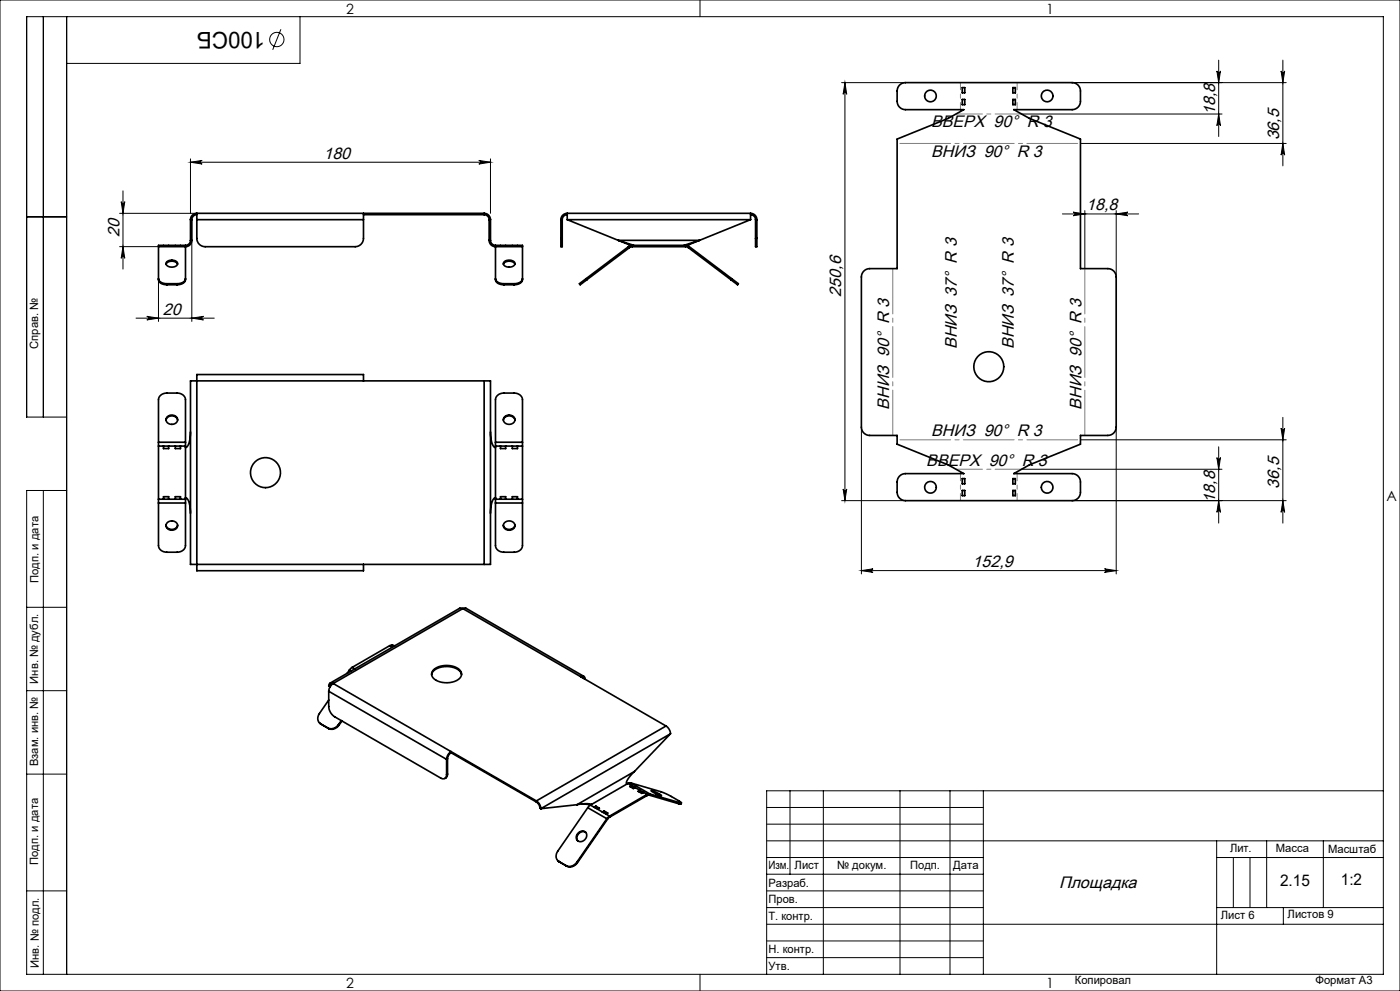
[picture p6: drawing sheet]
<svg xmlns="http://www.w3.org/2000/svg" width="420mm" height="297mm" viewBox="0 0 420 297" stroke-linecap="round" stroke-linejoin="round" font-family="sans-serif">
<g fill="none" stroke="#000" stroke-width=".3">
<path d="M0 0h420v297h-420zM13 5v120M20 5v287M84.3 8.8l-2.5 6.1M90 5v14h-70M210 0v5M365.6 18v22.9M384.9 18v31.7M252.5 24.8h19.1M253.5 24.8l.5 3.5a.54 .54 0 0 0-.5-.6 .54 .54 0 0 0-.6 .6zM253.5 24.8v125.2M306.5 34.2h60.1"/>
<path d="M321.6 24.8h64.3M365.1 21.3a.54 .54 0 0 0 .5 .5 .54 .54 0 0 0 .5-.5l-.5 3.5zM365.6 34.2l.5 3.5a.54 .54 0 0 0-.5-.5 .54 .54 0 0 0-.5 .5zM384.3 21.3a.54 .54 0 0 0 .6 .5 .54 .54 0 0 0 .5-.5l-.5 3.5zM36.9 57.2v23.4M57.1 48.6l3.5-.5a.54 .54 0 0 0-.5 .5 .54 .54 0 0 0 .5 .6zM57.1 47.6v16.3M57.1 48.6h90M143.6 48.1l3.5 .5-3.5 .6a.54 .54 0 0 0 .6-.6 .54 .54 0 0 0-.6-.5zM147.1 47.6v16.3M324.1 43h61.8M384.9 43l.5 3.5a.54 .54 0 0 0-.5-.5 .54 .54 0 0 0-.6 .5z"/>
<path d="M8 65h12M35.9 63.9h23.1M35.9 73.9h11.6M36.4 60.4a.54 .54 0 0 0 .5 .5 .54 .54 0 0 0 .5-.5l-.5 3.5zM36.9 73.9l.5 3.5a.54 .54 0 0 0-.5-.5 .54 .54 0 0 0-.5 .5zM57.5 72v24.3M318.7 64.1h22.9M321.9 63.6l3.5 .5-3.5 .6a.54 .54 0 0 0 .6-.6 .54 .54 0 0 0-.6-.5zM325.4 63.1v17.4M334.9 64.1l3.5-.5a.54 .54 0 0 0-.6 .5 .54 .54 0 0 0 .6 .6zM334.9 63.1v19.9M40.8 95.3h23.5"/>
<path d="M44 94.8l3.5 .5-3.5 .6a.54 .54 0 0 0 .6-.6 .54 .54 0 0 0-.6-.5zM47.5 83.9v12.4M57.5 95.3l3.5-.5a.54 .54 0 0 0-.5 .5 .54 .54 0 0 0 .5 .6zM20 125h-12v-120h407v287h-407v-145h12M258.4 128v44M324.1 131.8h61.8M334.9 128v44M365.1 137.1a.54 .54 0 0 0 .5 .5 .54 .54 0 0 0 .5-.5l-.5 3.5zM365.6 133.9v22.9M384.3 128.3a.54 .54 0 0 0 .6 .5 .54 .54 0 0 0 .5-.5l-.5 3.5zM384.9 125.1v31.7M13 147v145"/>
<path d="M252.5 150h19.1M252.9 146.5a.54 .54 0 0 0 .6 .6 .54 .54 0 0 0 .5-.6l-.5 3.5zM306.5 140.6h60.1M321.6 150h64.3M365.6 150l.5 3.5a.54 .54 0 0 0-.5-.5 .54 .54 0 0 0-.5 .5zM384.9 150l.5 3.5a.54 .54 0 0 0-.5-.5 .54 .54 0 0 0-.6 .5zM258.4 171h76.5M258.4 171l3.5-.5a.54 .54 0 0 0-.5 .5 .54 .54 0 0 0 .5 .5zM331.4 170.5l3.5 .5-3.5 .5a.54 .54 0 0 0 .5-.5 .54 .54 0 0 0-.5-.5zM8 182h12M8 207h12M8 232h12"/>
<path d="M237 237v25M247 237v55M270 237v55M285 237v55M295 237v55M415 237h-185v55M230 257h65M230 242h65M230 247h65M230 252h185M365 252v40M365 257h50"/>
<path d="M370 257v15M375 257v15M380 252v20M397 252v20M8 267h12M230 262h65M230 267h65M230 272h65M230 277h185M365 272h50M385 272v5M210 292v5"/>
<path d="M230 282h65M230 287h65"/>
<circle cx="83" cy="11.8" r="2.15"/>
</g>
<path d="M325.4 80.5v50M267.8 130.5v-50" fill="none" stroke="#808080" stroke-width=".3" stroke-dasharray="15.2 1.3 1.3 1.3" stroke-dashoffset="1.7"/>
<path d="M286.8 34.2h19.7M306.5 140.6h-19.7" fill="none" stroke="#808080" stroke-width=".3" stroke-dasharray="15.2 1.3 1.3 1.3" stroke-dashoffset="7.3"/>
<path d="M269.1 43h55M324.1 131.8h-55" fill="none" stroke="#808080" stroke-width=".3" stroke-dasharray="15.2 1.3 1.3 1.3" stroke-dashoffset="-.8"/>
<path d="M288.1 32.9v-8.1M305.1 24.8v8.1M288.1 150v-8.1M305.1 141.9v8.1" fill="none" stroke="#808080" stroke-width=".3" stroke-dasharray="15.2 1.3 1.3 1.3" stroke-dashoffset="13.1"/>
<g fill="#000">
<path d="M143.6 48.1l3.5 .5-3.5 .6a.54 .54 0 0 0 .6-.6 .54 .54 0 0 0-.6-.5zM57.1 48.6l3.5-.5a.54 .54 0 0 0-.5 .5 .54 .54 0 0 0 .5 .6z"/>
<path d="M384.9 43l.5 3.5a.54 .54 0 0 0-.5-.5 .54 .54 0 0 0-.6 .5zM384.3 21.3a.54 .54 0 0 0 .6 .5 .54 .54 0 0 0 .5-.5l-.5 3.5zM365.6 34.2l.5 3.5a.54 .54 0 0 0-.5-.5 .54 .54 0 0 0-.5 .5zM365.1 21.3a.54 .54 0 0 0 .5 .5 .54 .54 0 0 0 .5-.5l-.5 3.5z"/>
<path d="M36.4 60.4a.54 .54 0 0 0 .5 .5 .54 .54 0 0 0 .5-.5l-.5 3.5zM36.9 73.9l.5 3.5a.54 .54 0 0 0-.5-.5 .54 .54 0 0 0-.5 .5zM253.5 24.8l.5 3.5a.54 .54 0 0 0-.5-.6 .54 .54 0 0 0-.6 .6zM252.9 146.5a.54 .54 0 0 0 .6 .6 .54 .54 0 0 0 .5-.6l-.5 3.5zM384.3 128.3a.54 .54 0 0 0 .6 .5 .54 .54 0 0 0 .5-.5l-.5 3.5zM384.9 150l.5 3.5a.54 .54 0 0 0-.5-.5 .54 .54 0 0 0-.6 .5zM365.1 137.1a.54 .54 0 0 0 .5 .5 .54 .54 0 0 0 .5-.5l-.5 3.5zM365.6 150l.5 3.5a.54 .54 0 0 0-.5-.5 .54 .54 0 0 0-.5 .5z"/>
<path d="M321.9 63.6l3.5 .5-3.5 .6a.54 .54 0 0 0 .6-.6 .54 .54 0 0 0-.6-.5zM334.9 64.1l3.5-.5a.54 .54 0 0 0-.6 .5 .54 .54 0 0 0 .6 .6z"/>
<path d="M44 94.8l3.5 .5-3.5 .6a.54 .54 0 0 0 .6-.6 .54 .54 0 0 0-.6-.5zM57.5 95.3l3.5-.5a.54 .54 0 0 0-.5 .5 .54 .54 0 0 0 .5 .6zM258.4 171l3.5-.5a.54 .54 0 0 0-.5 .5 .54 .54 0 0 0 .5 .5zM331.4 170.5l3.5 .5-3.5 .5a.54 .54 0 0 0 .5-.5 .54 .54 0 0 0-.5-.5z"/>
</g>
<g fill="none" stroke="#000" stroke-width=".5">
<path d="M269.9 25.5l.8-.5 .9-.2h50a2.5 2.5 0 0 1 2.5 2.5v3.1a2.5 2.5 0 0 1-2.5 2.5h-17.5l4.7 2.6 15.3 6.2v38.8h8.3a2.5 2.5 0 0 1 2.5 2.5v45a2.5 2.5 0 0 1-2.5 2.5h-8.3v2.6l-15.3 6.2-4.7 2.6h17.5a2.5 2.5 0 0 1 2.5 2.5v3.1a2.5 2.5 0 0 1-2.5 2.5h-50a2.5 2.5 0 0 1-2.5-2.5v-3.1a2.5 2.5 0 0 1 2.5-2.5h17.5l-4.7-2.6-15.3-6.2v-2.6h-8.2a2.5 2.5 0 0 1-2.5-2.5v-45a2.5 2.5 0 0 1 2.5-2.5h8.2v-38.8l15.3-6.2 4.7-2.6h-17.5a2.5 2.5 0 0 1-2.5-2.5l.1-3.6zM288.7 26.3h.7v1.5h-.7zM288.7 29.8h.7v1.6h-.7zM303.8 26.3h.8v1.5h-.8zM303.8 29.8h.8v1.6h-.8zM47.5 73.9v9.9a2.2 2.2 0 0 0 2.5 1.5M47.5 73.9h8.1M49.8 79.2a2.11 2.11 0 0 1 3.5 0M50 78.5a2.04 2.04 0 0 1 3.3 .6 2.04 2.04 0 0 1-3.5 0zM55.6 73.9v9.9a2.2 2.2 0 0 1-2.5 1.5M55.6 73.5h-8.1v.4M55.6 73.5v.4"/>
<path d="M57.1 72a1.5 1.5 0 0 1-1.5 1.5M57.1 65.8h.4M57.1 72h.4M57.1 65.8v6.2M57.5 72a1.9 1.9 0 0 1-1.9 1.9M57.5 65.8v6.2M59 65.8v5.6a2.5 2.5 0 0 0 2.5 2.5h45a2.5 2.5 0 0 0 2.5-2.5v-5.6M59 63.9v1.9M59 64.3a1.5 1.5 0 0 0-1.5 1.5M59 63.9a1.9 1.9 0 0 0-1.9 1.9M59 65.8h50M59 63.9h86.2"/>
<path d="M109 63.9v1.9M109 64.3h36.2M145.2 64.3a1.5 1.5 0 0 1 1.5 1.5M145.2 63.9a1.9 1.9 0 0 1 1.9 1.9M145.2 63.9v.4M146.7 72a1.9 1.9 0 0 0 1.9 1.9M146.7 65.8h.4M146.7 72h.4M146.7 65.8v6.2M147.1 72a1.5 1.5 0 0 0 1.5 1.5M147.1 65.8v6.2M148.6 73.9v9.9a2.2 2.2 0 0 0 2.5 1.5"/>
<path d="M148.6 73.5v.4M148.6 73.5h8.1v.4M148.6 73.9h8.1M151 79.2a2.11 2.11 0 0 1 3.5 0M151.3 78.4a2.19 2.19 0 0 1 3.2 .5 1.92 1.92 0 0 1-1.8 1.2 1.92 1.92 0 0 1-1.7-1.2zM156.7 73.9v9.9a2.2 2.2 0 0 1-2.5 1.5M168.3 71.4v2.5h.4v-2.5M168.3 65.8h.4M168.3 71.4h.4M168.3 65.8v5.6M168.7 65.8v5.6M170.2 63.9v1.9"/>
<path d="M170.2 64.3a1.5 1.5 0 0 0-1.5 1.5M170.2 63.9a1.9 1.9 0 0 0-1.9 1.9M170.2 65.8h55M170.2 63.9h55M170.2 65.8l15.3 6.2M185.5 72l3.8 1.6M185.5 72l4.7 1.5M185.5 72h24.4M188.6 73.9l.2 .3M188.6 73.9l-12.8 9.6M188.8 74.2l-12.7 9.6M189.7 73.9l-.9 .3"/>
<path d="M189.7 73.5l-1.1 .4M189.7 73.9h15.9M189.7 73.5h15.9M189.7 73.5v.4M205.6 73.5l1.2 .4M205.6 73.9l.9 .3M205.6 73.5v.4M206.5 74.2l12.8 9.6M206.8 73.9l-.3 .3M206.8 73.9l12.7 9.6M209.9 72l-3.9 1.6M209.9 72l-4.7 1.5"/>
<path d="M225.2 63.9v1.9M225.2 63.9a1.9 1.9 0 0 1 1.9 1.9M225.2 64.3a1.5 1.5 0 0 1 1.5 1.5M225.2 65.8l-15.3 6.2M226.7 71.4v2.5h.4v-2.5M226.7 65.8h.4M226.7 71.4h.4M226.7 65.8v5.6M227.1 65.8v5.6M47.5 83.5a2.2 2.2 0 0 0 2.5 1.5M50 85v.3M50 85h3.1"/>
<path d="M50 85.3h3.1M53.1 85v.3M55.6 83.5a2.2 2.2 0 0 1-2.5 1.5M148.6 83.5a2.2 2.2 0 0 0 2.5 1.5M151.1 85h3.1M151.1 85.3h3.1M151.1 85v.3M154.2 85v.3M156.7 83.5a2.2 2.2 0 0 1-2.5 1.5M175.8 83.5l-2 1.5 .3 .3 2-1.5M175.8 83.5l.3 .3M219.5 83.5l2 1.5-.2 .3-2-1.5"/>
<path d="M219.5 83.5l-.2 .3M59 114.1v-1.9h50v1.9M59 114.1h-1.9v55h1.9M59 114.1v55M59 114.1h86.2M145.2 114.1h1.9v55h-1.9M145.2 114.1v55M47.5 132.5v1.2M47.5 132.5v-12.7a2.29 2.29 0 0 1 2.5-2h3.1a2.29 2.29 0 0 1 2.5 2v12.7M47.5 133.7v15.9M47.5 132.5h8.1M47.5 133.7h8.1"/>
<path d="M49 133.7v.7h1.6v-.7M49.8 125.9a1.83 1.83 0 0 1 1.7-1.3 1.83 1.83 0 0 1 1.8 1.3M50.1 125a1.77 1.77 0 0 1 2-.6 1.77 1.77 0 0 1 1.2 1.7 1.74 1.74 0 0 1-2.1 1.1 1.74 1.74 0 0 1-1.3-1.9zM52.6 133.7v.7h1.5v-.7M55.6 132.5v1.2M55.6 133.7v15.9M57.1 129.5a6.3 6.3 0 0 1-1.2 4.6h-.3M147.1 129.5a6.3 6.3 0 0 0 1.3 4.6h.2M148.6 132.5v1.2M148.6 132.5v-12.7a2.29 2.29 0 0 1 2.5-2h3.1a2.29 2.29 0 0 1 2.5 2v12.7M148.6 133.7v15.9M148.6 132.5h8.1"/>
<path d="M148.6 133.7h8.1M150.1 133.7v.7h1.6v-.7M151 125.9a1.83 1.83 0 0 1 1.7-1.3 1.83 1.83 0 0 1 1.8 1.3M151.5 124.8a1.71 1.71 0 0 1 1.9-.3 1.71 1.71 0 0 1 1 1.8 1.79 1.79 0 0 1-2 .9 1.79 1.79 0 0 1-1.4-1.7zM153.7 133.7v.7h1.5v-.7M156.7 132.5v1.2M156.7 133.7v15.9M47.5 149.6v1.2M47.5 150.8v12.7a2.29 2.29 0 0 0 2.5 2h3.1a2.29 2.29 0 0 0 2.5-2v-12.7M47.5 149.6h8.1M47.5 150.8h8.1M49 149.6v-.7h1.6v.7"/>
<path d="M49.8 157.4a1.83 1.83 0 0 0 1.7 1.3 1.83 1.83 0 0 0 1.8-1.3M50.3 156.6a1.71 1.71 0 0 1 1.9-.4 1.71 1.71 0 0 1 1 1.8 1.79 1.79 0 0 1-2 .9 1.79 1.79 0 0 1-1.4-1.7zM52.6 149.6v-.7h1.5v.7M55.6 149.1l.3 .1a6.3 6.3 0 0 1 1.2 4.6M55.6 149.6v1.2M148.6 149.1l-.2 .1a6.3 6.3 0 0 0-1.3 4.6M148.6 149.6v1.2M148.6 150.8v12.7a2.29 2.29 0 0 0 2.5 2h3.1a2.29 2.29 0 0 0 2.5-2v-12.7M148.6 149.6h8.1M148.6 150.8h8.1M150.1 149.6v-.7h1.6v.7M151 157.4a1.83 1.83 0 0 0 1.7 1.3 1.83 1.83 0 0 0 1.8-1.3"/>
<path d="M151.3 156.7a1.77 1.77 0 0 1 2-.5 1.77 1.77 0 0 1 1.2 1.6 1.74 1.74 0 0 1-2.1 1.1 1.74 1.74 0 0 1-1.3-1.9zM153.7 149.6v-.7h1.5v.7M156.7 149.6v1.2M288.7 143.4h.7v1.6h-.7zM288.7 147h.7v1.5h-.7zM303.8 143.4h.8v1.6h-.8zM303.8 147h.8v1.5h-.8zM59 169.1v1.9h50v-1.9M59 169.1h86.2M116.9 193.5l.8 .5M116.9 193.5l-11.3 6.5M117.7 193.4l-.8 .1"/>
<path d="M117.7 193.4l.5 .3M117.7 193.4l.7 .2M138.9 182.4l-1-.1-38.9 22.5M138.9 182.4l.9-.1 35.4 20.4M138.9 182.4l60.9 35.2M138.9 182.4l-38.9 22.4M95.9 216.7l.4 .4M96.2 216.9l2.2 1.3M96.2 216.9l.1 .2M96.3 217.1l2.2 1.2M98.4 218.2l.1 .1M98.6 207.2v4.5a3.9 3.9 0 0 0 1.8 3.1l31.8 18.4a1.08 1.08 0 0 0 1.3 .1 1.08 1.08 0 0 0 .5-1.1"/>
<path d="M98.6 209.8l-2.8 4a2.08 2.08 0 0 0 .4 3.1M98.6 207.2l35.4 20.4M99.1 205.8h-.2M99.1 205.6l-.2 .2M99.7 205.1l-.6 .1-.2 .6M100 204.8a2.97 2.97 0 0 0-1.4 2.4M100 204.8a.82 .82 0 0 0-1 0 .82 .82 0 0 0-.4 .8l.3 .2M100 204.8l60.9 35.2M101.6 217.1a2.53 2.53 0 0 1-3.2 1.1M101.6 217.1l.1 .2M101.7 217.3a2.53 2.53 0 0 1-3.2 1M102.4 216l-.8 1.1"/>
<path d="M102.6 216.1l-.9 1.2M104.8 200.8l-.6 1M104.8 200.8l.6 .3M105.6 200l-.8 .8M105.6 200l.8 .5M129.5 202.2a3.3 3.3 0 0 1 3.1-2.3 5.3 5.3 0 0 1 5.8 2l.1 .3M130.2 200.6a6.3 6.3 0 0 1 8 .5 2.17 2.17 0 0 1-1.8 3.1 6 6 0 0 1-6.8-1.5 1.69 1.69 0 0 1 .6-2.1zM174.2 202.8a.82 .82 0 0 1 1-.1 .82 .82 0 0 1 .4 .9M174.5 203l.5 .1 .2 .3M199.8 217.6a2.97 2.97 0 0 1 1.3 2.3M199.8 217.6l-38.9 22.4M201.1 219.9l-38.8 22.5"/>
<path d="M201.1 219.9l-10.8 11.3M134 227.6v4.6M134.3 232l-.2 .7-.6 .6M134.3 227.4l-.3 .2M134.3 227.4v4.6M134.3 232l-.3 .2M135.3 225.6v-.3a2.97 2.97 0 0 0-1.3 2.3M135.3 225.6a2.34 2.34 0 0 0-1 1.8M135.3 225.6l25.6 14.8M188.4 234.8l-11.3 6.5M188.4 234.8l5.7 3.3M189.2 234.6l-.8 .2"/>
<path d="M189.2 234.6l9.7 2.9 2.5 1.2 3 1.9h-.5M189.2 234.6l5.7 3.3M189.5 235.7v-.3l-.6 .3 1.1 .6 .6-.3M189.5 235.7l.8 .5M189.5 235.7l-.3 .2M190.3 231.2a5.9 5.9 0 0 0-2.4 3.6l.2 .2M190.3 231.2l-17.2 10M192 237.2v-.4l-.6 .4 1.1 .6 .6-.3M192 237.2l.8 .4M192 237.2l-.3 .1M194.1 238.1l-11.2 6.5M194.1 238.1v.3"/>
<path d="M194.1 238.4l-11.2 6.5M194.8 238.3l-.7 .1M194.8 238.3l9 2.6M194.9 237.9l-.8 .2M194.9 237.9l-.1 .4M194.9 237.9l9 2.7M195.3 237l1.3 .4 1.9 1-1.6-.5zM196.8 237.9h.1M160.9 240a2.97 2.97 0 0 1 1.4 2.4M160.9 240.4a2.34 2.34 0 0 1 1.1 1.8l.3 .2M160.9 240v.4M167.4 257.9l.4 .4"/>
<path d="M167.7 258.2l2.2 1.2M167.7 258.2l.1 .1M167.8 258.3l2.2 1.3M169.9 259.4l.1 .2M173 258.4a2.53 2.53 0 0 1-3.1 1M173 258.4l.2 .2M173.1 241.2l-10.8 1.2M173.2 258.6a2.53 2.53 0 0 1-3.2 1M173.6 249.5a1.43 1.43 0 0 1 2.2 0 1.43 1.43 0 0 1-.3 2.1 1.47 1.47 0 0 1-2.4 .2 1.47 1.47 0 0 1 .5-2.3zM174.6 240.9l2.5 .4M175.7 249.5a1.82 1.82 0 0 0-2.1 .3 1.82 1.82 0 0 0-.3 2.2M176.3 242.1l-9 13a2.08 2.08 0 0 0 .4 3.1"/>
<path d="M176.3 242.1l5.8 3.3M177.1 241.3l-.8 .8M177.1 241.3l5.8 3.3M177.5 241.1a8.4 8.4 0 0 0-4.4 .1M178.7 241.6l1.1 .6-.5 .3M178.7 241.6l-.5 .3M178.7 241.9l.8 .5M178.7 241.6v.3M178.7 241.9l-.2 .2M181.2 243l1.1 .7-.5 .3M181.2 243l-.5 .3M181.2 243v.4"/>
<path d="M181.2 243.4l.8 .4M181.2 243.4l-.2 .1M182.1 245.4l-9.1 13M182.1 245.4l.1 .1M182.2 245.5l-9 13.1M182.9 244.6l-.8 .8M182.9 244.9l-.7 .6M182.9 244.6v.3M203.9 240.6l-.1 .3M204.4 240.6l-.1 .4-.5-.1"/>
<circle cx="279.1" cy="28.8" r="1.75"/>
<circle cx="314.1" cy="28.8" r="1.75"/>
<circle cx="296.6" cy="109.9" r="4.5"/>
<circle cx="79.6" cy="141.6" r="4.5"/>
<circle cx="279.1" cy="146" r="1.75"/>
<circle cx="314.1" cy="146" r="1.75"/>
</g>
<text font-size="6.9" x="79.5" y="9.5" transform="rotate(-180 79.5 9.5)">100СБ</text>
<g font-size="5">
<text x="364.5" y="34.5" transform="rotate(-90 364.5 34.5)">18,8</text>
<text x="279.3" y="38.1">ВВЕРХ 90° R 3</text>
<text x="97" y="47.5">180</text>
<text x="279.4" y="47">ВНИЗ 90° R 3</text>
<text x="383.8" y="42.1" transform="rotate(-90 383.8 42.1)">36,5</text>
<text x="325.9" y="63">18,8</text>
<text x="35.8" y="70.9" transform="rotate(-90 35.8 70.9)">20</text>
<text x="252.4" y="88.9" transform="rotate(-90 252.4 88.9)">250,6</text>
<text x="48.9" y="94.3">20</text>
<text x="287.1" y="104.7" transform="rotate(-90 287.1 104.7)">ВНИЗ 37° R 3</text>
<text x="304.1" y="104.7" transform="rotate(-90 304.1 104.7)">ВНИЗ 37° R 3</text>
<text x="266.8" y="122.8" transform="rotate(-90 266.8 122.8)">ВНИЗ 90° R 3</text>
<text x="324.4" y="122.8" transform="rotate(-90 324.4 122.8)">ВНИЗ 90° R 3</text>
<text x="279.4" y="130.7">ВНИЗ 90° R 3</text>
<text x="277.9" y="139.6">ВВЕРХ 90° R 3</text>
<text x="383.8" y="146.4" transform="rotate(-90 383.8 146.4)">36,5</text>
<text x="364.5" y="150.7" transform="rotate(-90 364.5 150.7)">18,8</text>
<text x="291.8" y="169.9">152,9</text>
<text x="317.7" y="266.1">Площадка</text>
</g>
<g font-size="4.8">
<text x="384" y="265.6">2.15</text>
<text x="402.3" y="265.3">1:2</text>
</g>
<g font-size="4.2">
<text x="103.8" y="4.2">2</text>
<text x="313.8" y="4.2">1</text>
<text x="415.9" y="150.2">A</text>
<text x="103.8" y="296.2">2</text>
<text x="313.8" y="296.2">1</text>
</g>
<g font-size="3.4">
<text x="11.5" y="104.5" transform="rotate(-90 11.5 104.5)">Справ. №</text>
<text x="11.6" y="174.7" transform="rotate(-90 11.6 174.7)">Подп. и дата</text>
<text x="11.4" y="204.9" transform="rotate(-90 11.4 204.9)">Инв. № дубл.</text>
<text x="11.4" y="229.6" transform="rotate(-90 11.4 229.6)">Взам. инв. №</text>
<text x="369" y="255.5">Лит.</text>
<text x="382.8" y="255.5">Масса</text>
<text x="398.4" y="255.6">Масштаб</text>
<text x="11.4" y="259.2" transform="rotate(-90 11.4 259.2)">Подп. и дата</text>
<text x="230.5" y="260.5">Изм.</text>
<text x="238.4" y="260.4">Лист</text>
<text x="251.1" y="260.4">№ докум.</text>
<text x="273" y="260.4">Подп.</text>
<text x="286" y="260.4">Дата</text>
<text x="230.5" y="265.7">Разраб.</text>
<text x="230.5" y="275.7">Т. контр.</text>
<text x="230.6" y="270.7">Пров.</text>
<text x="366.2" y="275.3">Лист 6</text>
<text x="386.3" y="275.2">Листов 9</text>
<text x="230.6" y="285.7">Н. контр.</text>
<text x="11.6" y="290" transform="rotate(-90 11.6 290)">Инв. № подл.</text>
<text x="230.6" y="290.7">Утв.</text>
<text x="322.5" y="295">Копировал</text>
<text x="394.6" y="295">Формат А3</text>
</g>
</svg>
